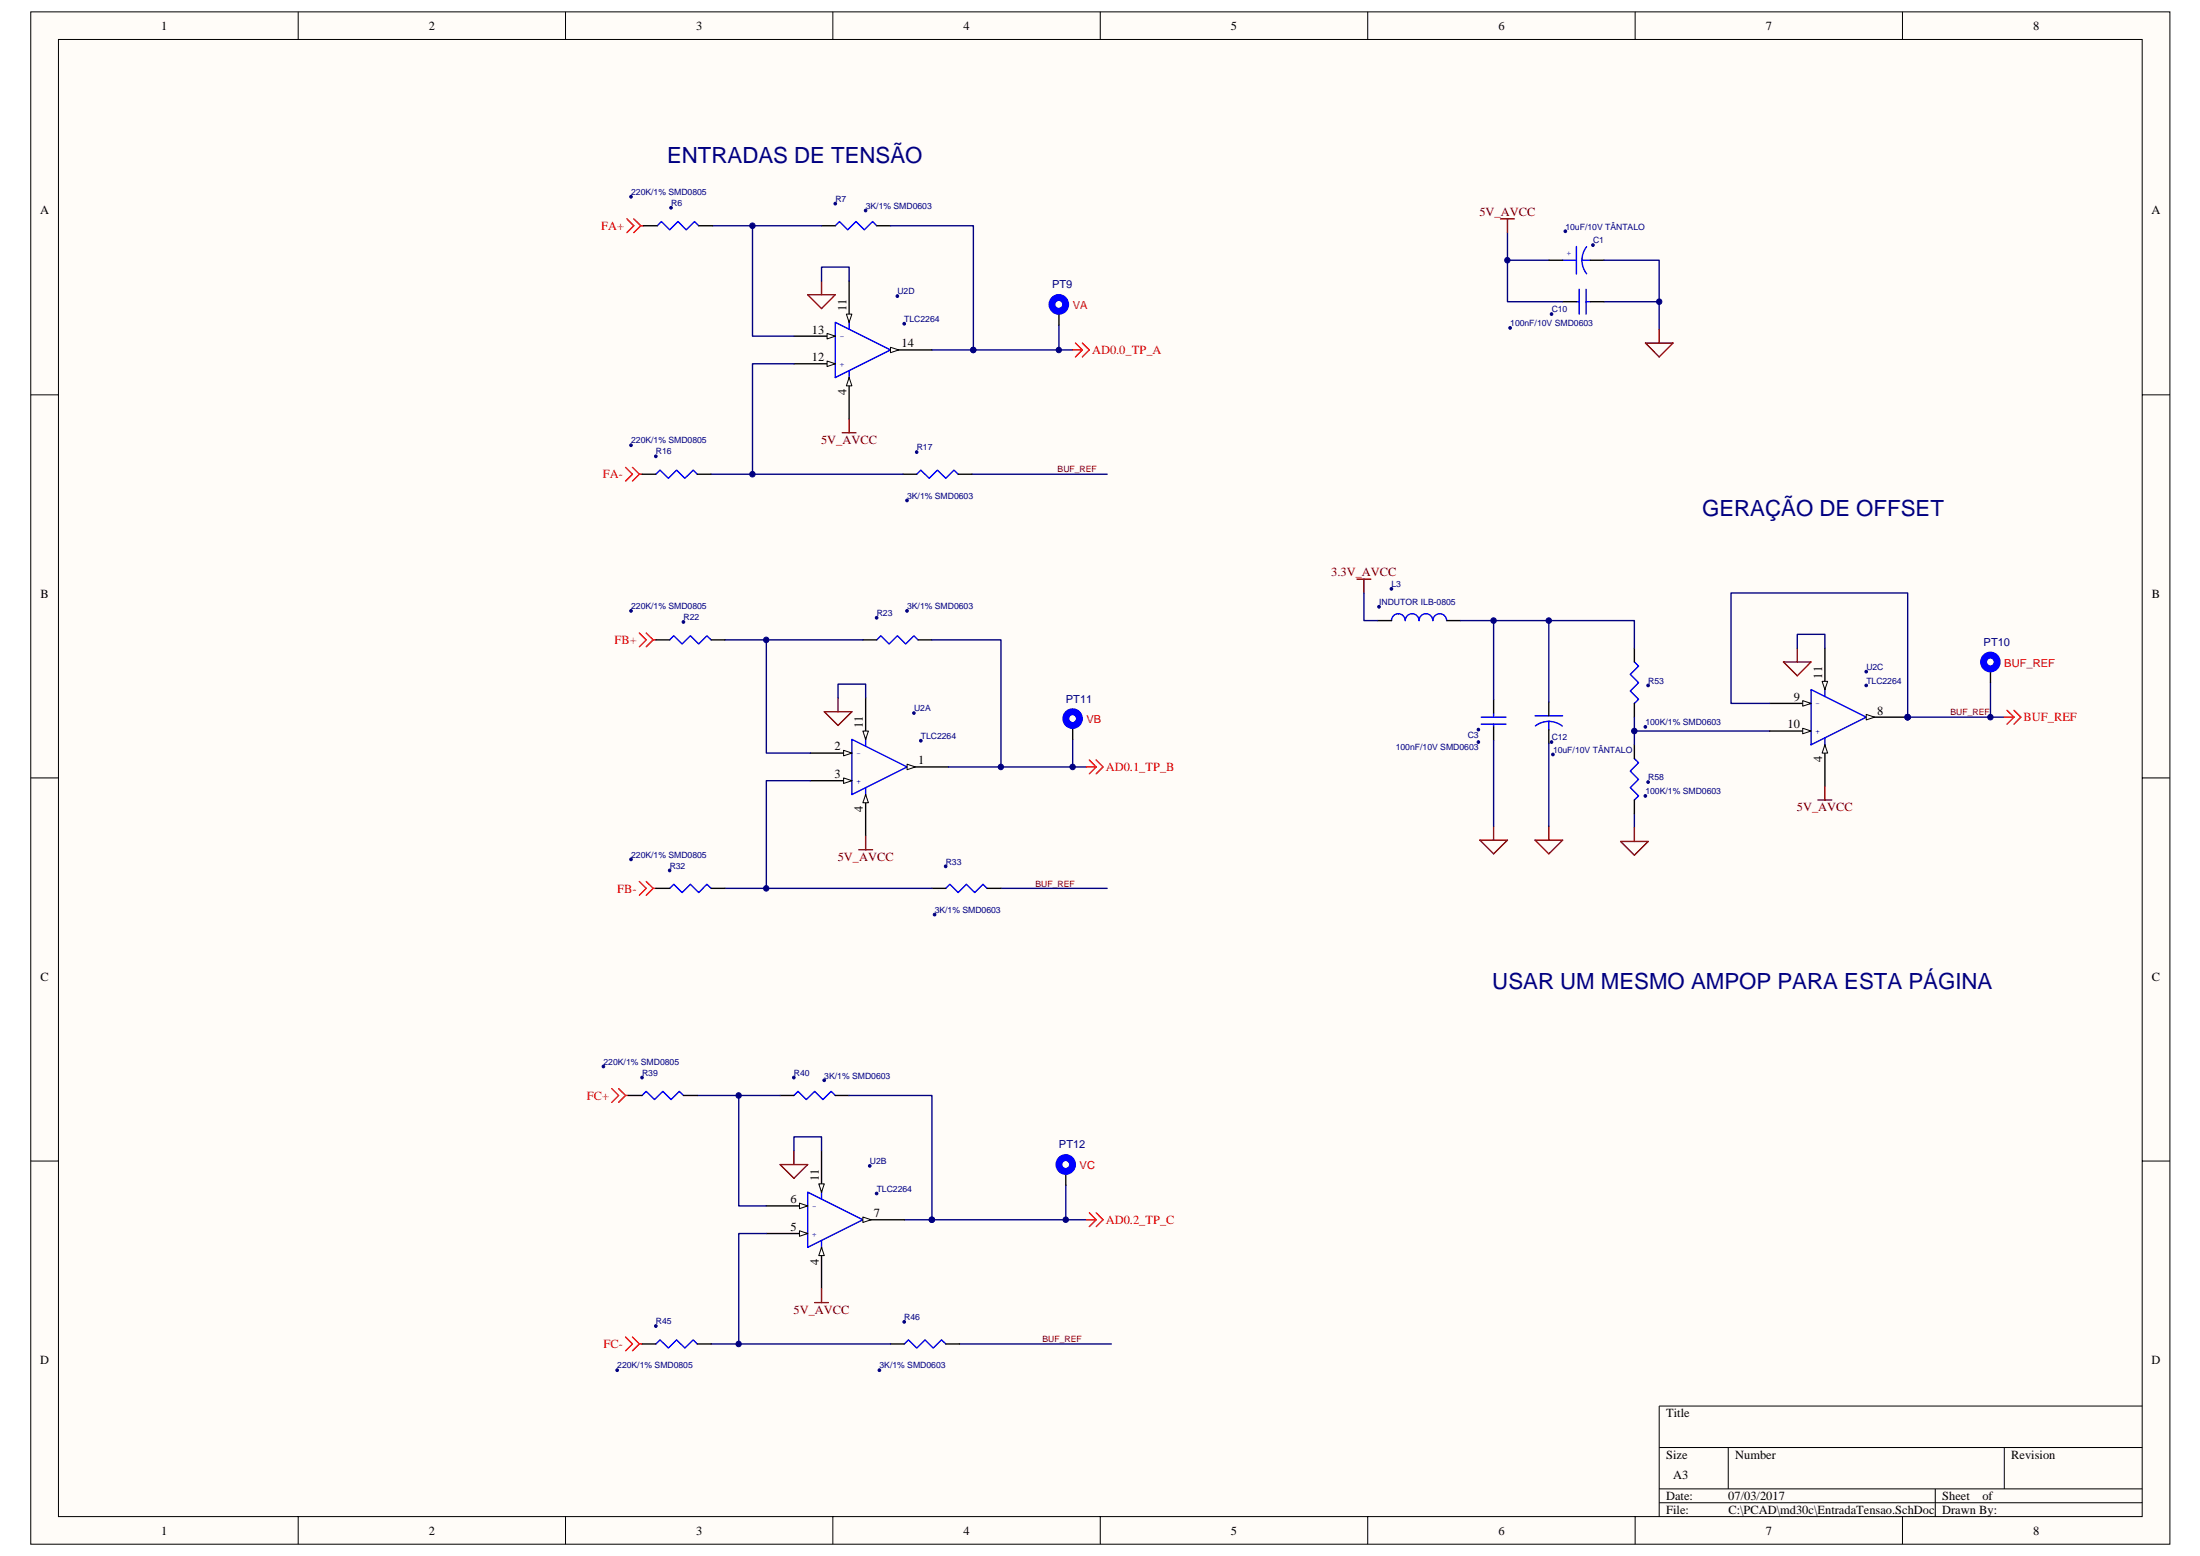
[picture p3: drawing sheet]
<svg xmlns="http://www.w3.org/2000/svg" width="420mm" height="297mm" viewBox="0 0 420 297" stroke-linecap="round" stroke-linejoin="round" font-family="sans-serif">
<path d="M5.9 2.3h408.5v292.5h-408.5z" fill="#fffcf8"/>
<path d="M5.9 2.3h408.5v292.5h-408.5z" fill="none" stroke="#000" stroke-width=".19"/>
<path d="M11.2 7.6h397.9v281.9h-397.9z" fill="#fffcf8"/>
<g fill="none" stroke="#000" stroke-width=".19">
<path d="M11.2 7.5h397.9v282h-397.9zM56.9 2.2v5.3M108 2.2v5.3M159.1 2.2v5.3M210.1 2.2v5.3M261.2 2.2v5.3M312.3 2.2v5.3M363.3 2.2v5.3M5.9 75.4h5.2M409.1 75.4h5.3M5.9 148.5h5.2M409.1 148.5h5.3"/>
<path d="M5.9 221.6h5.2M409.1 221.6h5.3M316.9 276.3h92.2M330.1 276.3v7.9M382.8 276.3v7.9M409.1 268.4h-92.2v21.1M56.9 289.5v5.3M108 289.5v5.3M159.1 289.5v5.3M210.1 289.5v5.3M261.2 289.5v5.3M312.3 289.5v5.3"/>
<path d="M316.9 284.2h92.2M316.9 286.9h92.2M363.3 289.5v5.3M369.6 284.2v5.3"/>
</g>
<path d="M287.9 49.7h7.9M306.3 57.6h10.6M178 66.8h7.9M185.6 90.5h25.8M191.2 169.6h20.2M172.7 232.9h5.3M183.2 256.6h29" fill="none" stroke="#000080" stroke-width=".26"/>
<g fill="#000080" stroke="#000080" stroke-width=".19">
<path d="M296.2 59.7l.3 .1v.3h-.4z" fill-rule="evenodd"/>
<circle cx="185.9" cy="66.8" r=".51"/>
<circle cx="178" cy="232.8" r=".52"/>
<circle cx="316.9" cy="57.6" r=".52"/>
<circle cx="287.9" cy="49.7" r=".52"/>
<circle cx="288.4" cy="62.6" r=".26"/>
<circle cx="304.2" cy="46.8" r=".26"/>
<circle cx="298.9" cy="44.1" r=".25"/>
<circle cx="172.7" cy="252.3" r=".26"/>
<circle cx="167.9" cy="261.6" r=".26"/>
</g>
<path d="M298.4 49.7h2.7M301.1 57.6h.5M301.1 47.1v5.2M301.6 55.2v4.8M302.1 49.7h1.6M302.9 55.2v4.8M302.9 57.6h.8M303 47.1a4.2 4.2 0 0 0 0 5.2M159.5 61.5l10.6 5.3-10.6 5.3zM162.2 61.5v1.4M162.2 70.8v1.3M172.7 256.6l.8-.8 1.6 1.5 1.6-1.5 1.5 1.5 1.6-1.5 .8 .8" fill="none" stroke="#00f" stroke-width=".26"/>
<path d="M295.8 49.7h2.6M298.4 57.6h2.7M303.7 57.6h2.6M303.7 49.7h2.6M151.6 69.4h7.9M170.1 256.6h2.6M180.6 256.6h2.6" fill="none" stroke="#000" stroke-width=".26"/>
<path d="M158 68.9l1.5 .5-1.5 .6z" fill="#fffcf8"/>
<path d="M158 68.9l1.5 .5-1.5 .6z" fill="none" stroke="#000" stroke-width=".19"/>
<path d="M151.6 64.2h7.9" fill="none" stroke="#000" stroke-width=".26"/>
<path d="M158 63.6l1.5 .6-1.5 .5z" fill="#fffcf8"/>
<path d="M158 63.6l1.5 .6-1.5 .5z" fill="none" stroke="#000" stroke-width=".19"/>
<path d="M170.1 66.8h7.9" fill="none" stroke="#000" stroke-width=".26"/>
<path d="M170.1 66.3l1.6 .5-1.6 .5z" fill="#fffcf8"/>
<path d="M170.1 66.3l1.6 .5-1.6 .5z" fill="none" stroke="#000" stroke-width=".19"/>
<path d="M162.2 72.1v7.9" fill="none" stroke="#000" stroke-width=".26"/>
<path d="M162.2 72.1l.5 1.6h-1.1z" fill="#fffcf8"/>
<path d="M162.2 72.1l.5 1.6h-1.1z" fill="none" stroke="#000" stroke-width=".19"/>
<path d="M162.2 53.6v7.9" fill="none" stroke="#000" stroke-width=".26"/>
<path d="M161.6 60h1.1l-.5 1.5z" fill="#fffcf8"/>
<path d="M161.6 60h1.1l-.5 1.5z" fill="none" stroke="#000" stroke-width=".19"/>
<g fill="#000080" stroke="#000080" stroke-width=".19">
<circle cx="171.4" cy="56.5" r=".26"/>
<circle cx="172.7" cy="61.8" r=".26"/>
<circle cx="175.1" cy="86.3" r=".26"/>
<circle cx="173.2" cy="95.5" r=".25"/>
</g>
<path d="M175.1 90.5l.8-.8 1.6 1.6 1.5-1.6 1.6 1.6 1.6-1.6 .8 .8M162.7 141.1l10.5 5.3-10.5 5.3zM165.3 141.1v1.4M165.3 150.3v1.4" fill="none" stroke="#00f" stroke-width=".26"/>
<path d="M172.4 90.5h2.7M183 90.5h2.6M154.8 149h7.9" fill="none" stroke="#000" stroke-width=".26"/>
<path d="M161.1 148.5l1.6 .5-1.6 .6z" fill="#fffcf8"/>
<path d="M161.1 148.5l1.6 .5-1.6 .6z" fill="none" stroke="#000" stroke-width=".19"/>
<path d="M154.8 143.8h7.9" fill="none" stroke="#000" stroke-width=".26"/>
<path d="M161.1 143.2l1.6 .6-1.6 .5z" fill="#fffcf8"/>
<path d="M161.1 143.2l1.6 .6-1.6 .5z" fill="none" stroke="#000" stroke-width=".19"/>
<path d="M173.2 146.4h7.9" fill="none" stroke="#000" stroke-width=".26"/>
<path d="M173.2 145.9l1.6 .5-1.6 .5z" fill="#fffcf8"/>
<path d="M173.2 145.9l1.6 .5-1.6 .5z" fill="none" stroke="#000" stroke-width=".19"/>
<path d="M165.3 151.7v7.9" fill="none" stroke="#000" stroke-width=".26"/>
<path d="M165.3 151.7l.6 1.5h-1.1z" fill="#fffcf8"/>
<path d="M165.3 151.7l.6 1.5h-1.1z" fill="none" stroke="#000" stroke-width=".19"/>
<path d="M165.3 133.2v7.9" fill="none" stroke="#000" stroke-width=".26"/>
<path d="M164.8 139.6h1.1l-.6 1.5z" fill="#fffcf8"/>
<path d="M164.8 139.6h1.1l-.6 1.5z" fill="none" stroke="#000" stroke-width=".19"/>
<g fill="#000080" stroke="#000080" stroke-width=".19">
<circle cx="174.5" cy="136.1" r=".25"/>
<circle cx="175.9" cy="141.4" r=".26"/>
</g>
<path d="M154.3 227.6l10.5 5.3-10.5 5.2zM156.9 227.6v1.3M156.9 236.8v1.3" fill="none" stroke="#00f" stroke-width=".26"/>
<path d="M146.4 235.5h7.9" fill="none" stroke="#000" stroke-width=".26"/>
<path d="M152.7 234.9l1.6 .6-1.6 .5z" fill="#fffcf8"/>
<path d="M152.7 234.9l1.6 .6-1.6 .5z" fill="none" stroke="#000" stroke-width=".19"/>
<path d="M146.4 230.2h7.9" fill="none" stroke="#000" stroke-width=".26"/>
<path d="M152.7 229.7l1.6 .5-1.6 .5z" fill="#fffcf8"/>
<path d="M152.7 229.7l1.6 .5-1.6 .5z" fill="none" stroke="#000" stroke-width=".19"/>
<path d="M164.8 232.9h7.9" fill="none" stroke="#000" stroke-width=".26"/>
<path d="M164.8 232.3l1.6 .6-1.6 .5z" fill="#fffcf8"/>
<path d="M164.8 232.3l1.6 .6-1.6 .5z" fill="none" stroke="#000" stroke-width=".19"/>
<path d="M156.9 238.1v7.9" fill="none" stroke="#000" stroke-width=".26"/>
<path d="M156.9 238.1l.5 1.6h-1z" fill="#fffcf8"/>
<path d="M156.9 238.1l.5 1.6h-1z" fill="none" stroke="#000" stroke-width=".19"/>
<path d="M156.9 219.7v7.9" fill="none" stroke="#000" stroke-width=".26"/>
<path d="M156.4 226h1l-.5 1.6z" fill="#fffcf8"/>
<path d="M156.4 226h1l-.5 1.6z" fill="none" stroke="#000" stroke-width=".19"/>
<g fill="#000080" stroke="#000080" stroke-width=".19">
<path d="M165.2 40h.3v.4l-.4-.1z" fill-rule="evenodd"/>
<circle cx="166.1" cy="222.6" r=".26"/>
<circle cx="167.4" cy="227.8" r=".25"/>
<circle cx="159.5" cy="38.9" r=".25"/>
<circle cx="151.6" cy="205.7" r=".26"/>
<circle cx="157.4" cy="206.2" r=".25"/>
<circle cx="167.4" cy="117.9" r=".26"/>
<circle cx="173.2" cy="116.6" r=".25"/>
<circle cx="180.6" cy="165.4" r=".26"/>
<circle cx="178.5" cy="174.6" r=".26"/>
<circle cx="178" cy="232.8" r=".52"/>
<circle cx="141.1" cy="209.1" r=".52"/>
<circle cx="141.1" cy="256.6" r=".52"/>
<circle cx="143.7" cy="43.1" r=".52"/>
<circle cx="185.9" cy="66.8" r=".51"/>
<circle cx="191.1" cy="146.4" r=".52"/>
<circle cx="146.3" cy="122.2" r=".52"/>
<circle cx="146.3" cy="169.6" r=".52"/>
<circle cx="143.7" cy="90.5" r=".52"/>
<circle cx="312.1" cy="139.6" r=".52"/>
<circle cx="314.8" cy="130.9" r=".25"/>
<circle cx="314.2" cy="138.7" r=".25"/>
<circle cx="314.8" cy="149.3" r=".25"/>
<circle cx="314.2" cy="151.9" r=".26"/>
</g>
<path d="M159.5 43.1l.8-.8 1.6 1.6 1.6-1.6 1.6 1.6 1.6-1.6 .7 .8M167.4 122.2l.8-.8 1.6 1.5 1.6-1.5 1.6 1.5 1.6-1.5 .7 .8M312.1 126.4l.8 .8-1.5 1.5 1.5 1.6-1.5 1.6 1.5 1.6-.8 .8M345.9 131.6l10.5 5.3-10.5 5.3zM348.5 131.6v1.4M312.1 144.8l.8 .8-1.5 1.6 1.5 1.6-1.5 1.5 1.5 1.6-.8 .8M348.5 140.9v1.3M180.6 169.6l.8-.8 1.6 1.6 1.6-1.6 1.5 1.6 1.6-1.6 .8 .8M151.6 209.1l.8-.8 1.6 1.6 1.6-1.6 1.6 1.6 1.5-1.6 .8 .8" fill="none" stroke="#00f" stroke-width=".26"/>
<g fill="none" stroke="#000" stroke-width=".26">
<path d="M156.9 43.1h2.6M167.4 43.1h2.7M164.8 122.2h2.6M175.3 122.2h2.7M312.1 123.7v2.7M312.1 134.3v2.6M338 139.6h7.9M312.1 142.2v2.6M312.1 152.7v2.7M178 169.6h2.6M188.5 169.6h2.7M149 209.1h2.6"/>
<path d="M159.5 209.1h2.7"/>
</g>
<g fill="none" stroke="#000080" stroke-width=".26">
<path d="M136.1 43.1h20.8M143.7 43.1v21.1h7.9M170.1 43.1h15.8v23.7h19M287.9 44.4v13.2h10.5M306.3 49.7h10.6v13.2M151.6 69.4h-7.9v21.1M135.8 90.5h36.6M138.4 122.2h26.4M146.4 122.2v21.6h8.4M178 122.2h13.2v24.2M312.1 139.6h25.9M154.8 149h-8.4v20.6"/>
<path d="M181.1 146.4h26.4M312.1 155.4v2.6M138.4 169.6h39.6M133.2 209.1h15.8M141.1 209.1v21.1h5.3M162.2 209.1h15.8v23.8h29.5M146.4 235.5h-5.3v21.1M135.8 256.6h34.3"/>
</g>
<path d="M344.3 139l1.6 .6-1.6 .5z" fill="#fffcf8"/>
<path d="M344.3 139l1.6 .6-1.6 .5z" fill="none" stroke="#000" stroke-width=".19"/>
<path d="M338 134.3h7.9" fill="none" stroke="#000" stroke-width=".26"/>
<path d="M344.3 133.8l1.6 .5-1.6 .5z" fill="#fffcf8"/>
<path d="M344.3 133.8l1.6 .5-1.6 .5z" fill="none" stroke="#000" stroke-width=".19"/>
<path d="M356.4 136.9h7.9" fill="none" stroke="#000" stroke-width=".26"/>
<path d="M356.4 136.4l1.6 .5-1.6 .5z" fill="#fffcf8"/>
<path d="M356.4 136.4l1.6 .5-1.6 .5z" fill="none" stroke="#000" stroke-width=".19"/>
<circle cx="364.3" cy="136.9" r=".52" fill="#000080" stroke="#000080" stroke-width=".19"/>
<path d="M348.5 142.2v7.9" fill="none" stroke="#000" stroke-width=".26"/>
<path d="M348.5 142.2l.5 1.6h-1z" fill="#fffcf8"/>
<path d="M348.5 142.2l.5 1.6h-1z" fill="none" stroke="#000" stroke-width=".19"/>
<path d="M348.5 123.7v7.9" fill="none" stroke="#000" stroke-width=".26"/>
<path d="M348 130.1h1l-.5 1.5z" fill="#fffcf8"/>
<path d="M348 130.1h1l-.5 1.5z" fill="none" stroke="#000" stroke-width=".19"/>
<g fill="#000080" stroke="#000080" stroke-width=".19">
<path d="M296.2 141.4l.3 .1 .1 .2-.3 .2-.2-.2z" fill-rule="evenodd"/>
<path d="M282.2 139.1h.3v.4h-.3z" fill-rule="evenodd"/>
<path d="M282.2 141.4l.3 .1 .1 .2-.2 .2-.3-.2z" fill-rule="evenodd"/>
<path d="M127.7 166h.4l-.1 .4h-.3z" fill-rule="evenodd"/>
<path d="M122.4 205.5l.4 .1-.1 .3h-.3z" fill-rule="evenodd"/>
<circle cx="356.4" cy="128.2" r=".25"/>
<circle cx="356.4" cy="130.9" r=".26"/>
<circle cx="364.3" cy="136.9" r=".52"/>
<circle cx="380.1" cy="136.9" r=".52"/>
<circle cx="203.5" cy="232.8" r=".52"/>
<circle cx="204.8" cy="146.4" r=".52"/>
<circle cx="202.2" cy="66.8" r=".51"/>
<circle cx="265.7" cy="112.4" r=".26"/>
<circle cx="263.4" cy="115.8" r=".26"/>
<circle cx="296.6" cy="144" r=".25"/>
<circle cx="285.2" cy="118.5" r=".52"/>
<circle cx="295.8" cy="118.5" r=".52"/>
<circle cx="130.5" cy="118.7" r=".26"/>
<circle cx="120.5" cy="116.6" r=".25"/>
<circle cx="120.5" cy="164" r=".26"/>
<circle cx="125.2" cy="87.1" r=".26"/>
<circle cx="120.5" cy="85" r=".25"/>
<circle cx="128.2" cy="39.7" r=".26"/>
<circle cx="120.5" cy="37.6" r=".26"/>
<circle cx="115.2" cy="203.6" r=".26"/>
<circle cx="125.2" cy="253.1" r=".26"/>
<circle cx="117.9" cy="261.6" r=".26"/>
</g>
<g fill="none" stroke="#800000" stroke-width=".26">
<path d="M154.3 56.3h5.2l-2.6 2.6zM156.9 53.6v2.7M286.6 41.8h2.6M287.9 41.8v2.6M162.2 80v2.6M314.3 65.5h5.2l-2.6 2.6zM316.9 62.9v2.6M160.9 82.6h2.6M259.2 110.6h2.6M260.5 110.6v2.6M157.4 135.9h5.3l-2.6 2.6zM160.1 133.2v2.7"/>
<path d="M340.6 126.4h5.3l-2.7 2.6zM343.2 123.7v2.7M165.3 159.6v2.6M285.3 157.7v2.7M295.8 157.7v2.7M312.1 158v2.6M347.2 152.7h2.6M348.5 150.1v2.6M164 162.2h2.7M282.6 160.4h5.3l-2.6 2.6zM293.2 160.4h5.2l-2.6 2.6zM309.5 160.6h5.3l-2.7 2.7z"/>
<path d="M151.6 219.7v2.6M149 222.3h5.3l-2.7 2.6zM155.6 248.7h2.6M156.9 246v2.7"/>
</g>
<g fill="none" stroke="#000080" stroke-width=".26">
<path d="M156.9 53.6v-2.6h5.3v2.6M202.2 62.1v4.7M260.5 113.2v5.3h2.6M278.9 118.5h33.2v5.2M285.3 118.5v15M295.8 118.5v15.5M160.1 133.2v-2.6h5.2v2.6M312.1 136.9v5.3M338 134.3h-7.4v-21.1h33.7v23.7h18.5M343.2 123.7v-2.6h5.3v2.6M380.1 130.3v6.6M204.9 141.1v5.3"/>
<path d="M285.3 141.4v16.3M295.8 141.9v15.8M151.6 219.7v-2.7h5.3v2.7M203.5 226.3v6.6"/>
</g>
<g fill="none" stroke="#f00" stroke-width=".26">
<path d="M119.7 41.8l1.3 1.3-1.3 1.3M121 41.8l1.4 1.3M122.4 43.1l-1.4 1.3M122.4 43.1h.5M204.9 66.8h1.8M205.4 65.5l1.3 1.3M206.7 66.8l-1.3 1.3M206.7 65.5l1.3 1.3-1.3 1.3M119.5 89.2l1.3 1.3-1.3 1.3M120.8 89.2l1.3 1.3M122.1 90.5l-1.3 1.3M122.1 90.5h.5"/>
<path d="M122.1 120.8l1.3 1.4-1.3 1.3M123.4 120.8l1.3 1.4M124.7 122.2l-1.3 1.3M124.7 122.2h.6M382.8 136.9h1.8M383.3 135.6l1.3 1.3M384.6 135.6l1.3 1.3-1.3 1.3M384.6 136.9l-1.3 1.3M207.5 146.4h1.8M208 145.1l1.3 1.3M209.3 145.1l1.4 1.3-1.4 1.3M209.3 146.4l-1.3 1.3"/>
<path d="M122.1 168.3l1.3 1.3-1.3 1.3M123.4 168.3l1.3 1.3M124.7 169.6l-1.3 1.3M124.7 169.6h.6M116.8 207.8l1.3 1.3-1.3 1.3M118.1 207.8l1.4 1.3M119.5 209.1l-1.4 1.3M119.5 209.1h.5M207.5 232.9h1.8M208 231.5l1.3 1.4M209.3 231.5l1.4 1.4-1.4 1.3M209.3 232.9l-1.3 1.3"/>
<path d="M119.5 255.2l1.3 1.4-1.3 1.3M120.8 255.2l1.3 1.4M122.1 256.6l-1.3 1.3M122.1 256.6h.5"/>
</g>
<g fill="none" stroke="#00f" stroke-width=".26">
<path d="M125.5 43.1l.8-.8 1.6 1.6 1.6-1.6 1.6 1.6 1.5-1.6 .8 .8M125.3 90.5l.8-.8 1.5 1.6 1.6-1.6 1.6 1.6 1.6-1.6 .8 .8M265.8 118.5a1.29 1.29 0 0 1 1.3-1.3 1.3 1.3 0 0 1 1.3 1.3 1.34 1.34 0 0 1 1.3-1.3 1.32 1.32 0 0 1 1.3 1.3M271 118.5a1.29 1.29 0 0 1 1.3-1.3 1.3 1.3 0 0 1 1.3 1.3M273.7 118.5a1.31 1.31 0 0 1 1.3-1.3 1.31 1.31 0 0 1 1.3 1.3M127.9 122.2l.8-.8 1.6 1.5 1.6-1.5 1.5 1.5 1.6-1.5 .8 .8M282.9 136.9h4.7M282.9 138.2h4.7M285.3 136.1v.8M285.3 138.2v.6M293.2 136.7h5.2M293.2 138.6l1.2-.7 1.4-.2 1.4 .2 1.2 .7"/>
<path d="M295.8 137.7v1.6M127.9 169.6l.8-.8 1.6 1.6 1.6-1.6 1.5 1.6 1.6-1.6 .8 .8M122.6 209.1l.8-.8 1.6 1.6 1.6-1.6 1.6 1.6 1.5-1.6 .8 .8M125.3 256.6l.8-.8 1.5 1.5 1.6-1.5 1.6 1.5 1.6-1.5 .8 .8"/>
</g>
<g fill="none" stroke="#000" stroke-width=".26">
<path d="M122.9 43.1h2.6M133.4 43.1h2.7M202.2 59.4v2.7M122.6 90.5h2.7M133.2 90.5h2.6M263.1 118.5h2.7M276.3 118.5h2.6M125.3 122.2h2.6M135.8 122.2h2.6M204.9 138.5v2.6M285.3 133.5v2.6M285.3 138.8v2.6"/>
<path d="M295.8 134v2.7M295.8 139.3v2.6M380.1 127.7v2.6M125.3 169.6h2.6M135.8 169.6h2.6M120 209.1h2.6M130.5 209.1h2.7M203.5 223.6v2.7M122.6 256.6h2.7M133.2 256.6h2.6"/>
</g>
<g fill="none" stroke="#00f" stroke-width="1.3">
<circle cx="202.2" cy="58.1" r="1.32"/>
<circle cx="204.8" cy="137.2" r="1.31"/>
<circle cx="380.1" cy="126.4" r="1.32"/>
<circle cx="203.5" cy="222.3" r="1.32"/>
</g>
<g font-size="4.3" fill="#000080">
<text x="127.4" y="31.1">ENTRADAS DE TENSÃO</text>
<text x="325.1" y="98.6">GERAÇÃO DE OFFSET</text>
<text x="285" y="188.7">USAR UM MESMO AMPOP PARA ESTA PÁGINA</text>
</g>
<g font-size="2.4">
<text x="30.8" y="5.7">1</text>
<text x="81.9" y="5.7">2</text>
<text x="133" y="5.7">3</text>
<text x="184" y="5.7">4</text>
<text x="235.1" y="5.7">5</text>
<text x="286.2" y="5.7">6</text>
<text x="337.2" y="5.7">7</text>
<text x="388.3" y="5.7">8</text>
<text x="7.7" y="40.9">A</text>
<text x="410.9" y="40.9">A</text>
<text x="161.7" y="59.4" transform="rotate(-90 161.7 59.4)">11</text>
<text x="155.1" y="63.7">13</text>
<text x="155.1" y="68.9">12</text>
<text x="172.2" y="66.3">14</text>
<text x="161.7" y="75.4" transform="rotate(-90 161.7 75.4)">4</text>
<text x="7.7" y="114.1">B</text>
<text x="411" y="114.1">B</text>
<text x="348" y="129.5" transform="rotate(-90 348 129.5)">11</text>
<text x="342.6" y="133.8">9</text>
<text x="358.5" y="136.4">8</text>
<text x="159.4" y="143.3">2</text>
<text x="164.8" y="139" transform="rotate(-90 164.8 139)">11</text>
<text x="341.4" y="139">10</text>
<text x="159.4" y="148.5">3</text>
<text x="175.4" y="145.9">1</text>
<text x="348" y="145.5" transform="rotate(-90 348 145.5)">4</text>
<text x="164.8" y="155" transform="rotate(-90 164.8 155)">4</text>
<text x="7.7" y="187.2">C</text>
<text x="411" y="187.2">C</text>
<text x="156.4" y="225.5" transform="rotate(-90 156.4 225.5)">11</text>
<text x="151" y="229.7">6</text>
<text x="166.9" y="232.3">7</text>
<text x="151" y="235">5</text>
<text x="156.4" y="241.4" transform="rotate(-90 156.4 241.4)">4</text>
<text x="7.7" y="260.4">D</text>
<text x="410.9" y="260.4">D</text>
<text x="318.2" y="270.6">Title</text>
<text x="318.2" y="278.5">Size</text>
<text x="331.4" y="278.5">Number</text>
<text x="384.1" y="278.5">Revision</text>
<text x="318.2" y="286.4">Date:</text>
<text x="319.5" y="282.4">A3</text>
<text x="330.1" y="286.4">07/03/2017</text>
<text x="370.9" y="286.4">Sheet</text>
<text x="378.6" y="286.4">of</text>
<text x="30.8" y="292.9">1</text>
<text x="81.9" y="292.9">2</text>
<text x="133" y="292.9">3</text>
<text x="184" y="292.9">4</text>
<text x="235.1" y="292.9">5</text>
<text x="286.2" y="292.9">6</text>
<text x="318.2" y="289">File:</text>
<text x="330.1" y="289">C:\PCAD\md30c\EntradaTensao.SchDoc Drawn By:</text>
<text x="337.2" y="292.9">7</text>
<text x="388.3" y="292.9">8</text>
</g>
<g font-size="2.4" fill="#800000">
<text x="282.5" y="41.3">5V_AVCC</text>
<text x="156.8" y="84.8">5V_AVCC</text>
<text x="254.2" y="110">3.3V_AVCC</text>
<text x="343.2" y="154.9">5V_AVCC</text>
<text x="160" y="164.3">5V_AVCC</text>
<text x="151.5" y="250.8">5V_AVCC</text>
</g>
<g font-size="2.4" fill="#f00">
<text x="114.8" y="43.9">FA+</text>
<text x="208.6" y="67.6">AD0.0_TP_A</text>
<text x="115.1" y="91.3">FA-</text>
<text x="117.3" y="123">FB+</text>
<text x="386.5" y="137.7">BUF_REF</text>
<text x="211.2" y="147.2">AD0.1_TP_B</text>
<text x="117.9" y="170.4">FB-</text>
<text x="112.1" y="209.9">FC+</text>
<text x="211.2" y="233.7">AD0.2_TP_C</text>
<text x="115.2" y="257.4">FC-</text>
</g>
<g font-size="2.1" fill="#000080">
<text x="200.9" y="55">PT9</text>
<text x="378.8" y="123.3">PT10</text>
<text x="203.5" y="134.1">PT11</text>
<text x="202.2" y="219.2">PT12</text>
</g>
<g font-size="2.1" fill="#bf0000">
<text x="204.9" y="59">VA</text>
<text x="382.8" y="127.3">BUF_REF</text>
<text x="207.5" y="138">VB</text>
<text x="206.2" y="223.2">VC</text>
</g>
<g font-size="1.7" fill="#000080">
<text x="120.5" y="37.2">220K/1% SMD0805</text>
<text x="128.2" y="39.3">R6</text>
<text x="159.5" y="38.5">R7</text>
<text x="165.3" y="39.9">3K/1% SMD0603</text>
<text x="299" y="43.8">10uF/10V TÂNTALO</text>
<text x="304.2" y="46.4">C1</text>
<text x="171.4" y="56.2">U2D</text>
<text x="296.3" y="59.6">C10</text>
<text x="172.7" y="61.5">TLC2264</text>
<text x="288.4" y="62.3">100nF/10V SMD0603</text>
<text x="120.5" y="84.6">220K/1% SMD0805</text>
<text x="125.3" y="86.8">R16</text>
<text x="175.1" y="86">R17</text>
<text x="173.2" y="95.2">3K/1% SMD0603</text>
<text x="265.8" y="112.1">L3</text>
<text x="120.5" y="116.3">220K/1% SMD0805</text>
<text x="130.5" y="118.4">R22</text>
<text x="167.4" y="117.6">R23</text>
<text x="173.2" y="116.3">3K/1% SMD0603</text>
<text x="263.4" y="115.5">INDUTOR ILB-0805</text>
<text x="314.8" y="130.5">R53</text>
<text x="356.4" y="127.9">U2C</text>
<text x="356.4" y="130.5">TLC2264</text>
<text x="174.6" y="135.8">U2A</text>
<text x="175.9" y="141.1">TLC2264</text>
<text x="266.6" y="143.2">100nF/10V SMD0603</text>
<text x="280.3" y="140.8">C3</text>
<text x="296.3" y="141.3">C12</text>
<text x="296.6" y="143.7">10uF/10V TÂNTALO</text>
<text x="314.3" y="138.4">100K/1% SMD0603</text>
<text x="314.8" y="149">R58</text>
<text x="314.3" y="151.6">100K/1% SMD0603</text>
<text x="120.5" y="163.7">220K/1% SMD0805</text>
<text x="127.9" y="165.8">R32</text>
<text x="180.6" y="165">R33</text>
<text x="178.5" y="174.3">3K/1% SMD0603</text>
<text x="115.3" y="203.2">220K/1% SMD0805</text>
<text x="122.6" y="205.4">R39</text>
<text x="151.6" y="205.4">R40</text>
<text x="157.4" y="205.9">3K/1% SMD0603</text>
<text x="166.1" y="222.2">U2B</text>
<text x="167.4" y="227.5">TLC2264</text>
<text x="125.3" y="252.8">R45</text>
<text x="172.7" y="252">R46</text>
<text x="117.9" y="261.2">220K/1% SMD0805</text>
<text x="168" y="261.2">3K/1% SMD0603</text>
</g>
<g font-size="1.7" fill="#800000">
<text x="202" y="90.2">BUF_REF</text>
<text x="372.5" y="136.6">BUF_REF</text>
<text x="197.7" y="169.2">BUF_REF</text>
<text x="199.1" y="256.2">BUF_REF</text>
</g>
<g font-size="1.6" fill="#00f">
<text x="300.1" y="48.9" transform="rotate(-90 300.1 48.9)">+</text>
<text x="160.3" y="64.7">-</text>
<text x="160.3" y="70">+</text>
<text x="346.7" y="134.9">-</text>
<text x="346.7" y="140.1">+</text>
<text x="163.5" y="149.6">+</text>
<text x="163.5" y="144.3">-</text>
<text x="155.1" y="230.8">-</text>
<text x="155.1" y="236.1">+</text>
</g>
</svg>
